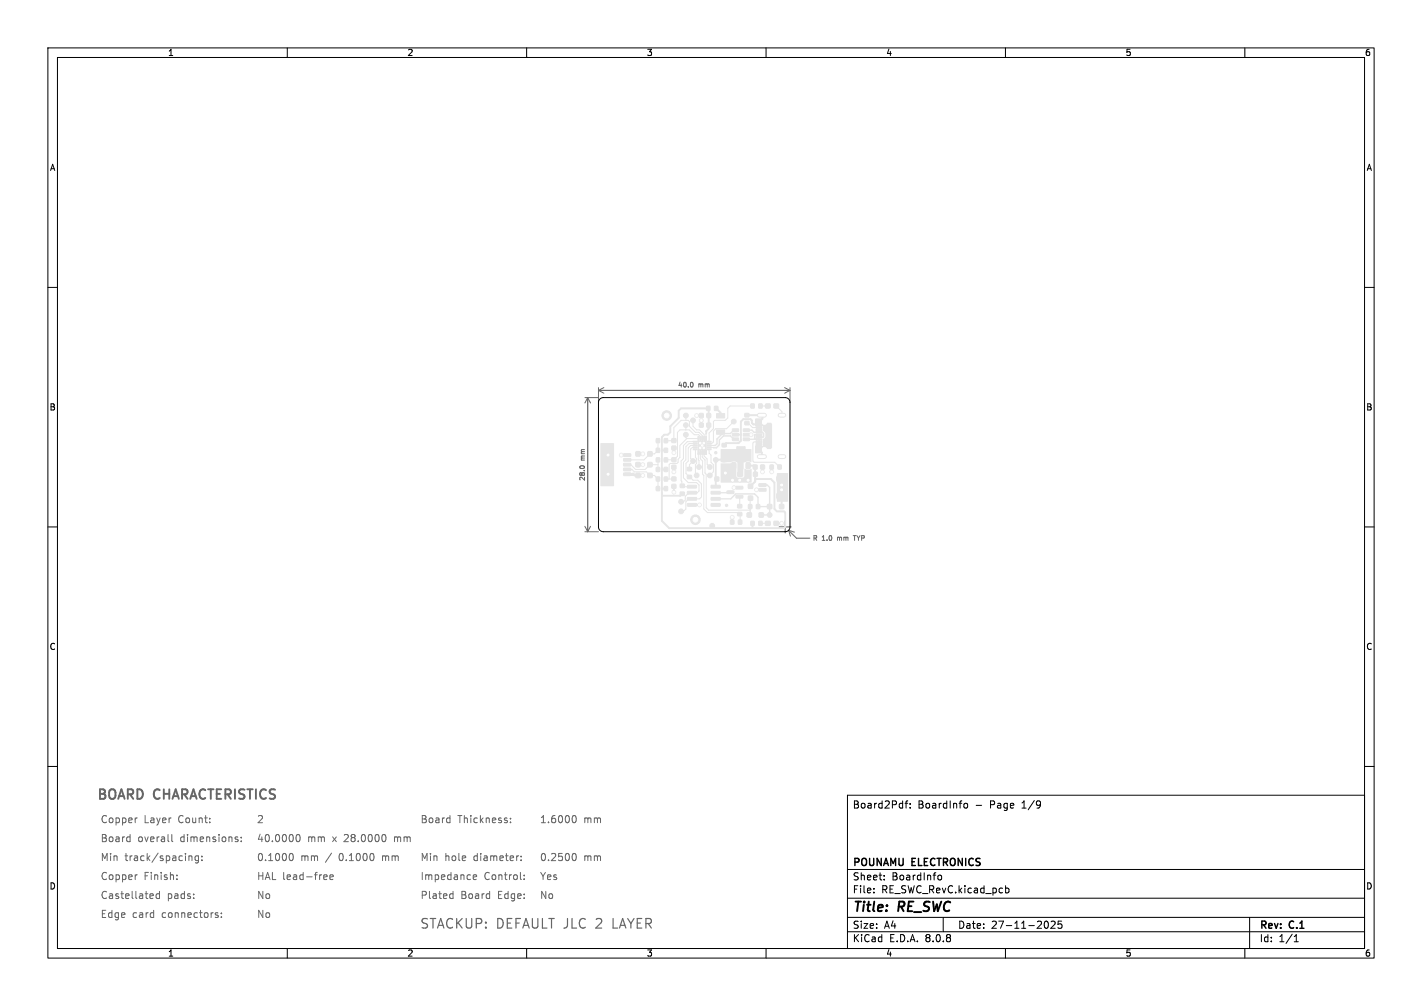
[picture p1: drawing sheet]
<svg xmlns="http://www.w3.org/2000/svg" width="297mm" height="210mm" viewBox="0 0 297 210" stroke-linecap="round" stroke-linejoin="round" font-family="sans-serif">
<g fill="none" stroke="#000" stroke-width=".21">
<path d="M10 10h277v190h-277zM12 12h273v186h-273zM60 10v2M110 10v2M160 10v2M210 10v2M260 10v2M10 60h2M285 60h2M10 110h2M285 110h2M10 160h2"/>
<path d="M177 166h108v32h-108zM189 167.7h.6M189.6 167.2l-.4 .2v1.3M190.1 168.6v.1M190.1 167.8v.1M201.3 168l.3-.3 .4 .1 .1 .2-.1 .6-.4 .1-.3-.3M217.2 167.3a1.26 1.26 0 0 1-.1 1.3M217.3 167.8l-.1 .3M285 160h2M60 198v2M110 198v2M160 198v2"/>
<path d="M177 194.5h108M177 191.5h108M177 187.5h108M177 181.5h108M182.5 186.3v.1M182.5 185.5v.1M184.7 183.6v.1M184.7 182.8v.1M195.9 183l.3-.3 .3 .1 .2 .2-.2 .6-.3 .1-.3-.3M197 191.5v3M210 198v2M210 185.5l.5-.1 .2 .3-.1 .6h-.6"/>
<path d="M218.3 192.4l.2-.1a.8 .8 0 0 1 .5 .7 .8 .8 0 0 1-.5 .8l-.2-.1M219.5 192.4l.6-.1 .3 .4-.9 1.1h.9M221.7 192.3h-.7v.7l.2-.1h.5l.1 .3-.1 .5-.2 .1-.5-.1M260 198v2M261 191.5v6.5M270.3 196.6h.9M270.3 195.5l.4-.4v1.5"/>
</g>
<g fill="none" stroke="#666" stroke-width=".21">
<path d="M144.6 79.9l.2 .3-.2 .6M121.2 97.3h.8M122.2 83h2.8M122.8 83v28M122.8 83l.5 1.1M122.8 83l-.6 1.1M125 80.9v3.1M125 81.5h40M125 81.5l1.1 .6M126.1 80.9l-1.1 .6M163.9 80.9l1.1 .6M165 80.9v3.1"/>
<path d="M165 81.5l-1.1 .6M122.2 111h2.8M122.2 109.9l.6 1.1M123.3 109.9l-.5 1.1M162.7 110h2.6M164 108.7v2.6M164.7 110.7l1.7 1.7h2.7M164.7 110.7l1.2 .4M164.7 110.7l.4 1.2M178.2 111.8h.6M27 174.7l.2 .1M27.2 174.2v1.5"/>
<path d="M27.2 175.6l-.2 .1M28.7 170.7l-.3 .1M35.9 174.2v1.3l.2 .2M39.5 178.7h.5l.1 1M41.5 178.7h-.5l-.3 .2 .2 .7h.6M41.5 178.7v1.2l-.3 .3-.4-.1M42.2 179.5v.2M42.2 178.7v.2M49.5 175.2l.2 .2-.2 .3M49.5 174.7l.2 .1M50.4 175.6v.1M50.4 174.8v.1"/>
<path d="M60.5 178.3l.3-.1a.8 .8 0 0 1 .5 .7 .8 .8 0 0 1-.5 .8l-.3-.2M62 174.3l.2-.1a.8 .8 0 0 1 .5 .8 .8 .8 0 0 1-.5 .7l-.2-.1-.2-.5zM79.9 178.7v1M80.1 178.7l-.2 .1M80.5 174.5v.9M82.4 174.7v1M82.6 174.7l-.2 .1M93.8 170.7l.2 .1M94 171.7h-.2M94 170.2v1.5M106.6 171.6v.1M106.6 170.8v.2"/>
<path d="M108.8 179.5v.2M108.8 178.7v.2M119.6 178.3l.3-.1a.8 .8 0 0 1 .5 .7 .8 .8 0 0 1-.5 .8l-.3-.2M119.6 170.4l.3-.2a.8 .8 0 0 1 .5 .8 .8 .8 0 0 1-.5 .7l-.3-.1M28.7 182.6l-.3 .1M32 186.6v.3l-.7 .2M33.3 186.1v1.5M33.3 186.6h-.4l-.3 .3 .1 .6h.6M37 182.7v.1M37 183.5v.1M45.4 191l.2 .2-.2 .3M45.4 190.5l.1 .1"/>
<path d="M46.2 191.4v.1M46.2 190.6v.1M67.8 182.6l.5 .1v.3l-.7 .1M68.3 183.5l-.5 .1M68.9 183.1l.7-.1-.1-.3-.4-.1-.2 .2 .1 .7h.5M94.2 186.6h.4M94.6 187.5l-.4 .1M94.6 186.1v1.5M98.8 183.1l.8-.1-.1-.3-.4-.1-.3 .2 .1 .7h.6M109.5 183.5v.1M109.5 182.7v.1"/>
</g>
<g fill="none" stroke="#666" stroke-width=".4">
<path d="M21.8 165l-.3-.2h-.6v2M22.9 165.1a.68 .68 0 0 1 1.1 0M24.7 166.8l.7-2 .6 2M27.7 165l-.2-.2h-.8v2M29.6 165.1l-.4-.3h-.5v2M33.4 165l-.1-.1a.72 .72 0 0 0-1 .2M34.2 164.8v2M35.4 164.8v2M36 166.8l.7-2 .7 2M39.1 165l-.3-.2h-.8v2M39.7 166.8l.7-2 .7 2M42.9 165l-.1-.1a.72 .72 0 0 0-1 .2"/>
<path d="M43.5 164.8h1.1M44 164.8v2M46.2 164.8h-.9v2M48.1 165l-.3-.2h-.7v2M49.1 164.8v2M51.1 164.9l-.8-.1-.3 .2M51.6 164.8h1.2M52.2 164.8v2M53.5 164.8v2M55.5 165v-.1a.72 .72 0 0 0-1 .2M57.5 164.9l-.8-.1-.3 .2"/>
</g>
<circle cx="143.2" cy="86.7" r=".35" fill="none" stroke="#e6e6e6" stroke-width=".21"/>
<path d="M131.2 98.8h1v.5h-1z" fill="#e6e6e6"/>
<g fill="#e6e6e6" stroke="#e6e6e6" stroke-width=".21">
<path d="M154.1 105.3h.8v.7h-.8z"/>
<path d="M154.1 107h.8v.7h-.8z"/>
<path d="M154.2 108.6h.7v.8h-.7z"/>
<path d="M152.6 108.6h.7v.8h-.7z"/>
<path d="M156.8 108.8h.7v.9h-.7z"/>
<path d="M158.5 108.8h.7v.9h-.7z"/>
<path d="M155.8 98.6h.8v.8h-.8z"/>
<path d="M157.4 98.6h.8v.8h-.8z"/>
<path d="M145.8 92.2h1.7v1.6h-1.7z"/>
<path d="M147.7 92.1h.8v.2h-.8z"/>
<path d="M147.7 92.5h.8v.2h-.8z"/>
<path d="M147.7 92.9h.8v.2h-.8z"/>
<path d="M147.7 93.3h.8v.2h-.8z"/>
<path d="M147.7 93.7h.8v.2h-.8z"/>
<path d="M147.4 94l.2 .1-.1 .8-.1-.1z"/>
<path d="M147 94l.2 .1-.1 .8-.1-.1z"/>
<path d="M146.6 94l.2 .1-.1 .8-.1-.1z"/>
<path d="M146.2 94l.2 .1-.1 .8-.1-.1z"/>
<path d="M145.8 94l.2 .1-.1 .8-.1-.1z"/>
<path d="M144.8 93.7h.8v.2h-.8z"/>
<path d="M144.8 93.3h.8v.2h-.8z"/>
<path d="M144.8 92.9h.8v.2h-.8z"/>
<path d="M144.8 92.5h.8v.2h-.8z"/>
<path d="M144.8 92.1h.8v.2h-.8z"/>
<path d="M145.8 91.1l.2 .1-.1 .8-.1-.1z"/>
<path d="M146.2 91.1l.2 .1-.1 .8-.1-.1z"/>
<path d="M146.6 91.1l.2 .1-.1 .8-.1-.1z"/>
<path d="M147 91.1l.2 .1-.1 .8-.1-.1z"/>
<path d="M147.4 91.1l.2 .1-.1 .8-.1-.1z"/>
<path d="M147.6 84.8h.7v.9h-.7z"/>
<path d="M149.2 84.8h.7v.9h-.7z"/>
<path d="M142.1 102.7h.8v.7h-.8z"/>
<path d="M142.1 101.1h.8v.7h-.8z"/>
<path d="M150.9 99.6h.8v.8h-.8z"/>
<path d="M149.3 99.6h.8v.8h-.8z"/>
<path d="M132.8 94.3h.9v.9h-.9z"/>
<path d="M135.3 94.3h.9v.9h-.9z"/>
<path d="M138.7 99.6h.7v.8h-.7z"/>
<path d="M137.1 99.6h.7v.8h-.7z"/>
<path d="M149.7 86.4h1.6v.9h-1.6z"/>
<path d="M149.7 89.8h1.6v.9h-1.6z"/>
<path d="M138.7 97.6h.7v.8h-.7z"/>
<path d="M137.1 97.6h.7v.8h-.7z"/>
<path d="M138.7 91.6h.7v.8h-.7z"/>
<path d="M137.1 91.6h.7v.8h-.7z"/>
<path d="M155.9 96.6h.6l.2 .1v.9l-.1 .2-.8-.1z"/>
<path d="M153.9 93.3h1.7v3.1h-.4v1.5h-.9v-1.5h-.4z"/>
<path d="M152.9 96.6h.6l.2 .1v.9l-.1 .2-.8-.1z"/>
<path d="M150.8 94.2h.9v.7h-.9z"/>
<path d="M150.8 92.6h.9v.7h-.9z"/>
<path d="M132.8 98.8h.9v.9h-.9z"/>
<path d="M135.3 98.8h.9v.9h-.9z"/>
<path d="M138.7 101.6h.7v.8h-.7z"/>
<path d="M137.1 101.6h.7v.8h-.7z"/>
<path d="M140.3 101.1h.9v.8h-.9z"/>
<path d="M140.3 99.6h.9v.8h-.9z"/>
<path d="M138.7 93.6h.7v.8h-.7z"/>
<path d="M137.1 93.6h.7v.8h-.7z"/>
<path d="M162.3 99.4h1.6l.1 .2v.8l-.2 .2-1.4-.1-.2-.2z"/>
<path d="M162.3 103h1.6l.1 .2v.8l-.2 .2-1.4-.1-.2-.2z"/>
<path d="M158.5 101h1.4l.1 .5h-1.4z"/>
<path d="M158.5 102h1.4l.1 .5h-1.4z"/>
<path d="M156.3 103.6h.9v.8h-.9z"/>
<path d="M156.3 101.1h.9v.8h-.9z"/>
<path d="M140.3 97.1h.9v.8h-.9z"/>
<path d="M140.3 95.6h.9v.8h-.9z"/>
<path d="M151.9 102.5h1.3l.1 .5h-1.4z"/>
<path d="M153.7 101.5h1.4l.1 .5-1.4 .1z"/>
<path d="M153.7 103.4h1.4l.1 .5-1.4 .1z"/>
<path d="M138.7 95.6h.7v.8h-.7z"/>
<path d="M137.1 95.6h.7v.8h-.7z"/>
<path d="M153 91.4h1.2l.1 .5-1.3 .1z"/>
<path d="M153 90.5h1.2l.1 .5h-1.3z"/>
<path d="M153 89.5h1.2l.1 .5-1.3 .1z"/>
<path d="M155.3 89.5h1.2v.5l-1.2 .1z"/>
<path d="M155.3 90.5h1.2v.5h-1.2z"/>
<path d="M155.3 91.4h1.2v.5l-1.2 .1z"/>
<path d="M132.8 96.6h.9v.8h-.9z"/>
<path d="M135.3 96.6h.9v.8h-.9z"/>
<path d="M157.8 93.9h1.2v.6h-1.2z"/>
<path d="M157.8 93.1h1.2v.6h-1.2z"/>
<path d="M157.9 92.6h1.2v.3h-1.2z"/>
<path d="M157.9 91.6h1.2v.3h-1.2z"/>
<path d="M157.9 90.1h1.2v.3h-1.2z"/>
<path d="M157.9 89.1h1.2v.3h-1.2z"/>
<path d="M157.8 88.3h1.2v.6h-1.2z"/>
<path d="M157.8 87.5h1.2v.6h-1.2z"/>
<path d="M157.9 89.6h1.2v.3h-1.2z"/>
<path d="M157.9 90.6h1.2v.3h-1.2z"/>
<path d="M157.9 91.1h1.2v.3h-1.2z"/>
<path d="M157.9 92.1h1.2v.3h-1.2z"/>
<path d="M159.9 108.8h.9v.9h-.9z"/>
<path d="M161.7 108.8h.9v.9h-.9z"/>
<path d="M158 105.3h.7v.9h-.7z"/>
<path d="M156.3 105.3h.7v.9h-.7z"/>
<path d="M148.5 101.3h1.9v.5l-1.8 .1z"/>
<path d="M148.5 102.6h1.9v.5l-1.8 .1z"/>
<path d="M148.5 103.9l1.9-.1v.5l-1.8 .1z"/>
<path d="M148.5 105.1h1.9v.5l-1.8 .1z"/>
<path d="M143.6 105.1h1.8l.1 .5-1.9 .1z"/>
<path d="M143.6 103.9l1.8-.1 .1 .5-1.9 .1z"/>
<path d="M143.6 102.6h1.8l.1 .5-1.9 .1z"/>
<path d="M143.6 101.3h1.8l.1 .5-1.9 .1z"/>
<path d="M155.6 88h.8v.7h-.8z"/>
<path d="M155.6 86.3h.8v.7h-.8z"/>
<path d="M146.1 86.3h.8v.9h-.8z"/>
<path d="M147.6 86.3h.8v.9h-.8z"/>
<path d="M158.5 84.3h.7v.9h-.7z"/>
<path d="M156.8 84.3h.7v.9h-.7z"/>
<path d="M159.9 84.3h.9v.9h-.9z"/>
<path d="M161.7 84.3h.9v.9h-.9z"/>
<path d="M143.6 97.6h.8v.7h-.8z"/>
<path d="M143.6 99.2h.8v.7h-.8z"/>
<path d="M140.3 93.1h.9v.8h-.9z"/>
<path d="M140.3 91.6h.9v.8h-.9z"/>
<path d="M146.1 88.3h.8v.9h-.8z"/>
<path d="M147.6 88.3h.8v.9h-.8z"/>
<path d="M150.8 97.1h.9v.8h-.9z"/>
<path d="M150.8 95.6h.9v.8h-.9z"/>
<path d="M162.8 105.3h.9v.9h-.9z"/>
<path d="M160.3 105.3h.9v.9h-.9z"/>
<path d="M156.1 107.1h.8v.8h-.8z"/>
<path d="M158.6 107.1h.8v.8h-.8z"/>
<path d="M126.3 99.8l1.6-.1 .1 .3v.7l-.2 .2h-1.4l-.2-.2z"/>
<path d="M126.3 93.2l1.6-.1 .1 .3v.7l-.2 .2h-1.4l-.2-.2z"/>
<path d="M130.3 98.7h1.4l.1 .5-1.5 .1z"/>
<path d="M130.3 97.7h1.4l.1 .5-1.5 .1z"/>
<path d="M130.3 96.7h1.4l.1 .5-1.5 .1z"/>
<path d="M130.3 95.7h1.4l.1 .5-1.5 .1z"/>
<path d="M130.3 94.7h1.4l.1 .5-1.5 .1z"/>
<path d="M152.6 98.6h.8v.8h-.8z"/>
<path d="M154.1 98.6h.8v.8h-.8z"/>
<path d="M158.9 97.1h.8v.8h-.8z"/>
<path d="M157.3 97.1h.8v.8h-.8z"/>
<path d="M162.5 97.1h.7v.8h-.7z"/>
<path d="M160.8 97.1h.7v.8h-.7z"/>
<circle cx="143.3" cy="90.8" r=".5"/>
<circle cx="144.7" cy="96.3" r=".5"/>
<circle cx="151.8" cy="105.5" r=".25"/>
<circle cx="146" cy="97.5" r=".5"/>
<circle cx="160.8" cy="107.5" r=".5"/>
<circle cx="148.2" cy="97.5" r=".5"/>
<circle cx="148.7" cy="109.7" r=".5"/>
<circle cx="142.3" cy="106.7" r=".5"/>
<circle cx="139.2" cy="86.7" r="1"/>
<circle cx="149.5" cy="96" r=".5"/>
<circle cx="143.3" cy="88.8" r=".5"/>
<circle cx="145.2" cy="108.5" r="1"/>
<circle cx="144.7" cy="87.8" r=".5"/>
<circle cx="143.3" cy="86.8" r=".5"/>
<circle cx="148.2" cy="99.3" r=".5"/>
<circle cx="142.3" cy="104.7" r=".5"/>
<circle cx="145.5" cy="99.3" r=".5"/>
<circle cx="149.5" cy="94.5" r=".25"/>
<circle cx="132.2" cy="99" r=".25"/>
<circle cx="131.2" cy="99" r=".25"/>
<circle cx="153.2" cy="88" r=".5"/>
</g>
<path d="M158.6 86.7h1.1M158.6 95.3h1.1M162.9 86.7h.8M162.9 95.3h.8" fill="none" stroke="#e6e6e6" stroke-width="1"/>
<g fill="#ececec" stroke="#ececec" stroke-width=".21">
<circle cx="146.3" cy="92.5" r=".22"/>
<circle cx="152.9" cy="108" r=".4"/>
<circle cx="158" cy="102.2" r=".4"/>
<circle cx="163.3" cy="101.2" r=".4"/>
<circle cx="134.3" cy="99.3" r=".4"/>
<circle cx="146.3" cy="93.5" r=".22"/>
<circle cx="147" cy="92.5" r=".23"/>
<circle cx="163.3" cy="109.2" r=".4"/>
<circle cx="146.5" cy="87.8" r=".4"/>
<circle cx="140.8" cy="98.5" r=".4"/>
<circle cx="145.5" cy="86.7" r=".4"/>
<circle cx="127" cy="95" r=".4"/>
<circle cx="153.3" cy="101.8" r=".4"/>
<circle cx="161.2" cy="98.5" r=".4"/>
<circle cx="140.7" cy="102.8" r=".4"/>
<circle cx="140.8" cy="94.5" r=".4"/>
<circle cx="134.3" cy="97" r=".4"/>
<circle cx="147" cy="93.5" r=".23"/>
<circle cx="146.1" cy="105.4" r=".4"/>
<circle cx="156.3" cy="100.2" r=".4"/>
<circle cx="159.3" cy="98.5" r=".4"/>
<circle cx="146.7" cy="93" r=".22"/>
<circle cx="153" cy="100.2" r=".4"/>
<circle cx="163.3" cy="102.2" r=".4"/>
<circle cx="156.9" cy="90.7" r=".4"/>
<circle cx="151.5" cy="98.8" r=".4"/>
<circle cx="129.8" cy="95" r=".4"/>
<circle cx="134.3" cy="94.8" r=".4"/>
<circle cx="127" cy="99" r=".4"/>
<circle cx="154.5" cy="100.2" r=".4"/>
</g>
<g fill="none" stroke="#e6e6e6" stroke-width=".4">
<path d="M129.7 95h1.3M132.2 99l.3 .3h1.8M133.2 94.8h1.1M133.2 97h1.1M138.2 94h.9M138.2 98h.9M140.7 93.5v1M140.7 97.5v1M145.5 86.8h1M146.5 87.8v1M147.9 85.3h-5.7l-.5 .5v1.5l-1.7 1.7v1.3l-.5 .5h-.8l-.5 .5v17.5l1.5 1.5h24l.3-.3v-3l-.3-.2h-1.5l-.5-.5v-5.5l-.7-.8h-3.3M148 85.4v4.1l-.5 .5v.5"/>
<path d="M149.5 96v5.6M149.6 85.3l.9 .9v.6M151.2 94.6v1.4h-1.7M153.6 90.8h1.1M155.9 90.8h1M156 99l.2 .3M156.2 97.2h1.2l.3 .3v3l-1 1M156.2 86.7h2.9M156.9 90.7v.1M158.4 94.2h.5M158.4 88.6h-1l-.4-.3v-.5l-.3-.3h-1.5l-.5 .5v4l-.4 .5h-2.6l-.5 .4M158.9 94.2l.2 .3v.8"/>
<path d="M158.9 94.2h.1M159.3 86.8v.6l-.4 .4h-.5M159.3 97.5v1M161.2 97.5v1M138.2 102h.9M140.7 101.5v1.3M142.5 103.1l-.4 .4h-3.9M144.5 105.4h1.6M152.9 108v1M153.3 101.8h1.1M157.2 109.3v.8M158 102.3h1.3"/>
<path d="M162.1 109.3h1.1M163.2 103.7v2.1"/>
</g>
<g fill="none" stroke="#e6e6e6" stroke-width=".21">
<path d="M131 98h1l.5 .5h2.5l.8 .8h.9l.7 .7v2M131 97h.7l1.1 1h1.9l1.1-1h1.6M137.4 92v2l-.7 .8h-.9l-1.3 1.2h-3.5M137.4 96v2M139.1 92h1.6M143.2 86.8v1M143.2 88.8v1M143.2 90.8v.6l.2 .2M143.4 91.6l-1.4 1.4v2.5l-.4 .4v.6l-.2 .3h-1.4l-.3 .2v3M143.4 91.6h2.5M144.1 99.6l.6 .7h1l.8 .7v2.8l-.4 .3h-1.6M144.7 87.8v1.2l.8 .8h.6l1 .9v.9"/>
<path d="M145.2 93.4h-.6l-.3 .4v2l.4 .5-.7 .7v.9M145.2 92.6h-1.3l-.7 .7v2.7l-.4 .5v3.3l.9 1h1.8l.5 .5v1.2l-.4 .4h-1.1M145.2 92.2h-1.7l-.7 .8v2.8l-.6 .5v4l.2 .2 .1 .9M145.2 93h-.9l-.6 .5v2.8l-.4 .4v2.2l.7 .7M145.2 93.8v1.7l.3 .3v1l-.3 .2v2M145.9 94.5l.1 3M146.3 91.6v-.5l-.4-.3h-.9l-1-1h-2l-.5 .5v5l-.7 .7h-1.7M146.3 94.5v1.3l.4 .5v2.7l.3 .3v7l.8 .7h6.4l.3 .3M146.7 91.6v-.7l-.7-.6h-.8l-1.2-1.3v-1l-.3-.2h-1.5l-1.5 1.5v2.7M146.7 94.5v.9l.5 .6v2.8l.3 .2v7l.5 .5h8.7M147.1 94.5v.7l.6 .6v1.1l.5 .6M147.5 90.5v1.1"/>
<path d="M148.1 93.8v.8l.4 .4v1.5l.5 .5v1.5l-.8 .8M148.1 93h1M148.1 93.4l1 .1M149.1 93h.1M153.2 88l-1.5 1.5h-2.2l-.5 .5v2.3l-.4 .3h-.5M156.2 88.3l1 1h1.3M157.2 84.8h-4.7l-.5 .5v2l-.5 .5h-2.2l-.3 .2v1.5l-.9 .9v1.8M158.5 92.3h-1l-.3 .2v3.8l.3 .2h4.3l1 1M158.8 84.8h1.6M162.1 84.8l1.2 1.2v.7M139.1 100h1.6M142.5 101.6h2"/>
<path d="M143.9 104.1l-.7 .6v1.6l-.4 .5h-.6M143.9 102.9l-.8 .7v.8l-.3 .4h-.6M154.5 103.8v1.9M154.6 107.4v1.6M156.7 107.2v.1M156.7 104v1.8M156.7 105.7l-.2 .2M158.8 109.3h1.6"/>
</g>
<path d="M153.2 89.8l-.7 .7h-1.6l-1.1 1.1v1l-.4 .4h-.3M153.2 91.7l-.7-.7h-1.4l-.9 .9v1l-.6 .6h-.5M155.9 89.8h1.1l.5 .5h1.8l.2 .2v.6l-1 .2M155.9 91.7l2.6 .1M158.5 90.8h-.9v.8l.2 .1M149.5 104.1h3.1l1.1-1h3.9l.7 .7v2h2.4M152.6 102.8l-.2 .1h-2.9M156.7 105.8v1.5l-.2 .2M159.3 101.3h.9l.5 .5v5.7h-1.7" fill="none" stroke="#e6e6e6" stroke-width=".29"/>
<g fill="#e6e6e6">
<path d="M125.4 92.6h2.8v8.9l-2.8-.1z"/>
<path d="M162.3 98.8h2.3l-.1 5.9h-2.2z"/>
<path d="M157.8 88.4l1.3-.1a.67 .67 0 0 0 .6 .4 .67 .67 0 0 0 .6-.4h.7l.3 .3v4.8l-.3 .3-.7 .1a.71 .71 0 0 0-.6-.5 .71 .71 0 0 0-.7 .4h-.9l-.1-.5 1.3-.2v-1.3l.5-.4v-.8l-.4-.6-.1-.9-1.5-.1z"/>
<path d="M150.5 96.8l2.2-.1 .3-.1 .7 .1 .1 2.7 .3 .3 1.3-.1 .1-1.8 .5 .3 .9-.2 .1 2.8h-6.4z"/>
<path d="M150.5 93.8h6.4l.1 2.6-1-.1-.8 .2v3l-1.2-.1v-2.9l-.5-.2-.9 .2-2.1-.1z"/>
</g>
<g fill="#fff" stroke="#fff" stroke-width=".21">
<circle cx="146.2" cy="92.5" r=".15"/>
<circle cx="152.9" cy="108" r=".2"/>
<circle cx="158" cy="102.3" r=".2"/>
<circle cx="163.2" cy="101.3" r=".2"/>
<circle cx="134.2" cy="99.3" r=".2"/>
<circle cx="146.2" cy="93.5" r=".15"/>
<circle cx="147" cy="92.5" r=".15"/>
<circle cx="163.2" cy="109.3" r=".2"/>
<circle cx="146.5" cy="87.8" r=".2"/>
<circle cx="140.7" cy="98.5" r=".2"/>
<circle cx="145.5" cy="86.8" r=".2"/>
<circle cx="127" cy="95" r=".2"/>
<circle cx="153.3" cy="101.8" r=".2"/>
<circle cx="161.2" cy="98.5" r=".2"/>
<circle cx="140.7" cy="102.7" r=".2"/>
<circle cx="140.7" cy="94.5" r=".2"/>
<circle cx="134.3" cy="97" r=".2"/>
<circle cx="147" cy="93.5" r=".15"/>
<circle cx="146.1" cy="105.4" r=".2"/>
<circle cx="156.2" cy="100.3" r=".2"/>
<circle cx="159.2" cy="98.5" r=".2"/>
<circle cx="146.7" cy="93" r=".15"/>
<circle cx="153" cy="100.3" r=".2"/>
<circle cx="163.2" cy="102.3" r=".2"/>
<circle cx="156.9" cy="90.7" r=".2"/>
<circle cx="151.5" cy="98.7" r=".2"/>
<circle cx="129.7" cy="95" r=".2"/>
<circle cx="134.3" cy="94.7" r=".2"/>
<circle cx="127" cy="99" r=".2"/>
<circle cx="154.5" cy="100.3" r=".2"/>
<circle cx="150.5" cy="88.5" r=".4"/>
<circle cx="139.3" cy="86.8" r=".5"/>
<circle cx="159.6" cy="88.1" r=".38"/>
<circle cx="159.6" cy="93.9" r=".38"/>
<circle cx="145.3" cy="108.5" r=".5"/>
</g>
<path d="M158.6 86.7h1.1M158.6 95.3h1.1M162.9 86.7h.8M162.9 95.3h.8" fill="none" stroke="#fff" stroke-width=".6"/>
<path d="M125.3 83.3l.7-.3h38a1 1 0 0 1 1 1v26a1 1 0 0 1-1 1h-38a1 1 0 0 1-1-1v-26z" fill="none" stroke="#000" stroke-width=".21"/>
<g font-size="2.8" fill="#666">
<text x="20.1" y="167.9">BOARD</text>
<text x="32.3" y="167.9">CHARACTERISTICS</text>
<text x="87.6" y="194">STACKUP:</text>
<text x="103.7" y="194">DEFAULT JLC</text>
<text x="125" y="194">2</text>
<text x="128.8" y="194">LAYER</text>
</g>
<g font-size="2.8">
<text x="178" y="190.9">Title:</text>
<text x="187.7" y="190.9">RE_SWC</text>
</g>
<g font-size="2.1" fill="#666">
<text x="20.9" y="172.3">Copper</text>
<text x="30.1" y="172.3">Layer</text>
<text x="37.5" y="172.3">Count:</text>
<text x="53.5" y="172.3">2</text>
<text x="87.7" y="172.3">Board</text>
<text x="95.6" y="172.3">Thickness:</text>
<text x="112.6" y="172.3">1.6000</text>
<text x="121.9" y="172.3">mm</text>
<text x="20.9" y="176.2">Board</text>
<text x="28.8" y="176.2">overall</text>
<text x="37.9" y="176.2">dimensions:</text>
<text x="53.5" y="176.2">40.0000</text>
<text x="64.3" y="176.2">mm</text>
<text x="69.7" y="176.2">x</text>
<text x="72.4" y="176.2">28.0000</text>
<text x="83.1" y="176.2">mm</text>
<text x="20.9" y="180.2">Min</text>
<text x="20.9" y="184.2">Copper</text>
<text x="26.1" y="180.2">track/spacing:</text>
<text x="30.1" y="184.2">Finish:</text>
<text x="53.5" y="184.2">HAL lead-free</text>
<text x="53.5" y="180.2">0.1000</text>
<text x="62.8" y="180.2">mm</text>
<text x="68.3" y="180.2">/</text>
<text x="71.3" y="180.2">0.1000</text>
<text x="80.6" y="180.2">mm</text>
<text x="87.7" y="184.2">Impedance</text>
<text x="87.7" y="180.2">Min</text>
<text x="92.9" y="180.2">hole</text>
<text x="99.2" y="180.2">diameter:</text>
<text x="101.1" y="184.2">Control:</text>
<text x="112.6" y="180.2">0.2500</text>
<text x="112.6" y="184.2">Yes</text>
<text x="121.9" y="180.2">mm</text>
<text x="20.9" y="188.1">Castellated</text>
<text x="35" y="188.1">pads:</text>
<text x="53.5" y="188.1">No</text>
<text x="87.7" y="188.1">Plated</text>
<text x="96.3" y="188.1">Board</text>
<text x="104.2" y="188.1">Edge:</text>
<text x="112.6" y="188.1">No</text>
<text x="20.9" y="192.1">Edge</text>
<text x="27.7" y="192.1">card</text>
<text x="34.1" y="192.1">connectors:</text>
<text x="53.5" y="192.1">No</text>
</g>
<g font-size="2.1">
<text x="178" y="169">Board2Pdf:</text>
<text x="191.7" y="169">BoardInfo</text>
<text x="203.7" y="169">-</text>
<text x="206.9" y="169">Page</text>
<text x="213.7" y="169">1/9</text>
<text x="178" y="184">Sheet:</text>
<text x="178" y="181.2">POUNAMU</text>
<text x="186.2" y="184">BoardInfo</text>
<text x="190.5" y="181.2">ELECTRONICS</text>
<text x="178" y="186.7">File:</text>
<text x="184.1" y="186.7">RE_SWC_RevC.kicad_pcb</text>
<text x="178" y="196.9">KiCad</text>
<text x="178" y="194.1">Size:</text>
<text x="184.7" y="194.1">A4</text>
<text x="185.7" y="196.9">E.D.A.</text>
<text x="193.3" y="196.9">8.0.8</text>
<text x="200" y="194.1">Date:</text>
<text x="207" y="194.1">27-11-2025</text>
<text x="263" y="194.3">Rev:</text>
<text x="263" y="196.9">Id:</text>
<text x="267.1" y="196.9">1/1</text>
<text x="269.4" y="194.3">C.1</text>
</g>
<g font-size="1.8">
<text x="35" y="11.9">1</text>
<text x="85" y="11.9">2</text>
<text x="135" y="11.9">3</text>
<text x="185" y="11.9">4</text>
<text x="235" y="11.9">5</text>
<text x="285" y="11.9">6</text>
<text x="10.3" y="35.9">A</text>
<text x="285.4" y="35.9">A</text>
<text x="10.3" y="85.9">B</text>
<text x="285.3" y="85.9">B</text>
<text x="10.3" y="135.9">C</text>
<text x="285.3" y="135.9">C</text>
<text x="10.3" y="185.9">D</text>
<text x="285.3" y="185.9">D</text>
<text x="35" y="199.9">1</text>
<text x="85" y="199.9">2</text>
<text x="135" y="199.9">3</text>
<text x="185" y="199.9">4</text>
<text x="235" y="199.9">5</text>
<text x="285" y="199.9">6</text>
</g>
<g font-size="1.4" fill="#666">
<text x="141.5" y="81.1">40.0</text>
<text x="145.8" y="81.1">mm</text>
<text x="122.3" y="100.5" transform="rotate(-90 122.3 100.5)">28.0</text>
<text x="122.3" y="96.2" transform="rotate(-90 122.3 96.2)">mm</text>
<text x="169.6" y="113.1">R</text>
<text x="171.7" y="113.1">1.0</text>
<text x="175.1" y="113.1">mm</text>
<text x="178.7" y="113.1">TYP</text>
</g>
</svg>
